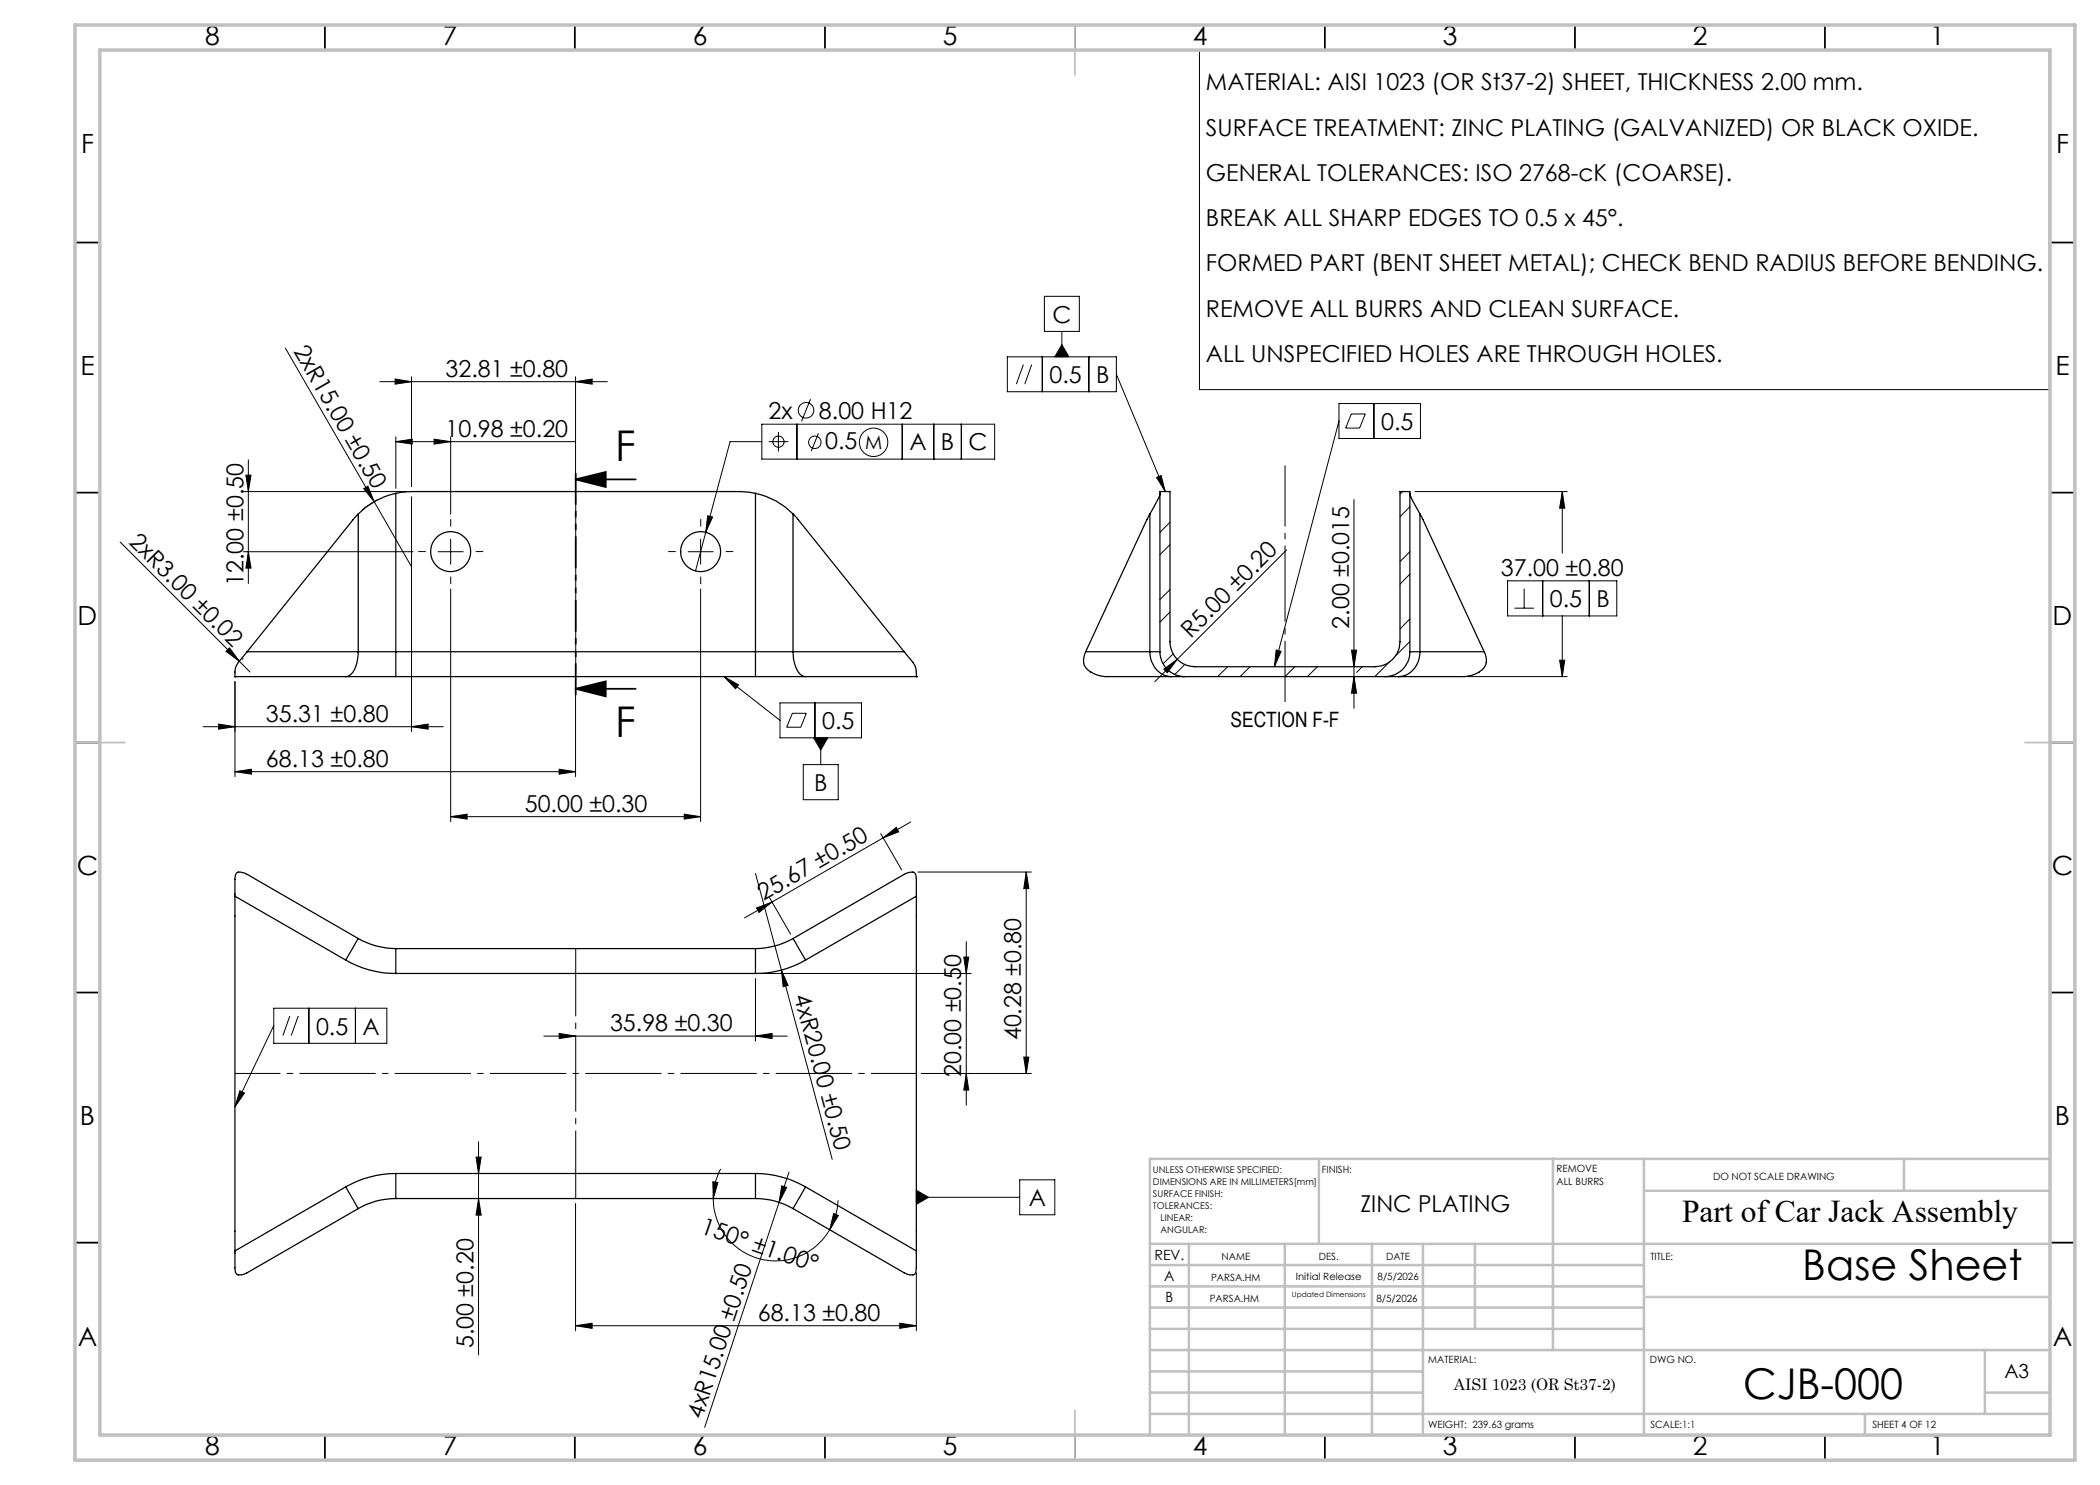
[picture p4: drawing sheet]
<svg xmlns="http://www.w3.org/2000/svg" width="420mm" height="297mm" viewBox="0 0 420 297" stroke-linecap="round" stroke-linejoin="round" font-family="sans-serif">
<g fill="none" stroke="#000" stroke-width=".25">
<path d="M79.2 98.7a15 15 0 0 0-7.6 4.1M79.2 98.7l3.1-.4h65.7l3.1 .4M79.2 98.7v31.6M151.1 98.7a15 15 0 0 1 7.5 4.1M151.1 98.7v31.6M232 98.7a15.4 15.4 0 0 1-2 4.1M282 98.7a15.4 15.4 0 0 0 2 4.1M71.6 102.8l-22.2 27.5M71.6 102.8v27.5M158.6 102.8l22.2 27.5M158.6 102.8v27.5M230 102.8l-12.9 27.5"/>
<path d="M230 102.8v27.5M284 102.8l12.8 27.5M284 102.8v27.5M47 135.3h.1M47 135.3h22.1M49.4 130.3l-.6 .8a5.8 5.8 0 0 0-1.8 3.1v1.1M49.4 130.3h22.2M69.1 135.3h10.1M71.6 130.3a6 6 0 0 1-1.7 4.8l-.8 .2M71.6 130.3h7.6M79.2 130.3v5M79.2 135.3h71.9"/>
<path d="M79.2 130.3h71.9M151.1 130.3h7.5M151.1 130.3v5M151.1 135.3h10M158.6 130.3a6 6 0 0 0 1.7 4.8l.8 .2M158.6 130.3h22.2M161.1 135.3h22.2M180.8 130.3l.6 .8a5.5 5.5 0 0 1 1.8 3.1l.1 1.1M183.3 135.3h.1M217.1 130.3a2.8 2.8 0 0 0 1.1 4.1 6.3 6.3 0 0 0 3.3 .9h12.8M217.1 130.3h12.9M230 130.3h2"/>
<path d="M230 130.3a4.7 4.7 0 0 0 4.3 5M232 130.3v-32h2v30a5 5 0 0 0 5 5h36a5.1 5.1 0 0 0 5-5v-30h2v32M232 130.3a5 5 0 0 0 5 5M234.3 135.3h2.7M237 135.3h40M277 135.3h2.7M282 130.3a4.9 4.9 0 0 1-5 5M282 130.3h2M284 130.3a4.7 4.7 0 0 1-4.3 5M284 130.3h12.8M296.8 130.3a2.82 2.82 0 0 1-1 4.1 6.5 6.5 0 0 1-3.3 .9h-12.8M47 179.2v-2.4a3.8 3.8 0 0 1 .3-2.2 2.26 2.26 0 0 1 2.1 .3l22.2 12.8"/>
<path d="M47 179.2v71M47 179.2l22.1 12.8M183.3 179.2v-3.3a1.23 1.23 0 0 0-.7-1.5l-1.2 .2-.6 .3-22.2 12.8M183.3 179.2l-22.2 12.8M183.3 179.2v71M69.1 192a19.7 19.7 0 0 0 10.1 2.7M71.6 187.7a15.3 15.3 0 0 0 7.6 2M71.6 187.7l-2.5 4.3M79.2 189.7v5M79.2 194.7h71.9M79.2 189.7h71.9M151.1 189.7v5"/>
<path d="M158.6 187.7a15.6 15.6 0 0 1-7.5 2M158.6 187.7l2.5 4.3M161.1 192a19.7 19.7 0 0 1-10 2.7M69.1 237.4l2.5 4.3M69.1 237.4l-22.1 12.8M79.2 234.7a20.7 20.7 0 0 0-10.1 2.7M79.2 234.7v5M79.2 239.7a14.4 14.4 0 0 0-7.6 2M79.2 234.7h71.9M79.2 239.7h71.9M151.1 234.7a20.7 20.7 0 0 1 10 2.7M151.1 239.7a14.6 14.6 0 0 1 7.5 2"/>
<path d="M151.1 234.7v5M161.1 237.4l-2.5 4.3M161.1 237.4l22.2 12.8M71.6 241.7l-22.2 12.9a2.26 2.26 0 0 1-2.1 .2 3.8 3.8 0 0 1-.3-2.1v-2.5M158.6 241.7l22.2 12.9a2.26 2.26 0 0 0 2.2 .2l.2-.3 .1-1v-3.3"/>
<circle cx="90.1" cy="110.3" r="4"/>
<circle cx="140.1" cy="110.3" r="4"/>
</g>
<g fill="none" stroke="#000" stroke-width=".2">
<path d="M239.9 10.1h170v67.8h-170zM208.9 59.3h7v7h-7zM57.1 69.6l17.7 30.7M76 76.3h45.5M79 75.8l3.3 .5-3.3 .5zM82.3 75.3v22M115.1 76.3l3.3-.5v1zM115.1 75.3v22M162.1 79.8l-1.8 4.5M201.5 71.4h21.8v6.9h-21.8zM204.7 72.9l-1.4 3.9M206.3 72.9l-1.3 3.9"/>
<path d="M208.5 71.4v6.9M212.4 68.9l1.4 2.5h-2.8zM212.4 66.3v5.1M217.8 71.4v6.9M223.3 74.9l9.7 23.4M48.7 98.3h32.6M49.2 95h1l-.5 3.3zM49.7 92v24.7M72.7 97.8l.9-.6 1.2 3.1zM75.7 99.9l-1.3 .7-2 1.5M79.2 88.3l3.2-.5v1zM79.2 88.3h35.7"/>
<path d="M79.2 87.3v10.4M82.3 99.3v47M86.8 87.8l3.3 .5-3.3 .5zM90.1 87.3v15.5M152.4 88.3h-6.4l-4.9 18.2M152.4 84.8h46.5v7h-46.5zM153.7 88.3h4M155.7 86.4v3.9M159.4 84.8v7M163.7 86.7l-1.5 3.5M180.4 84.8v7M186.8 84.8v7"/>
<path d="M192.3 84.8v7M231.3 95.5l.9-.4 .8 3.2zM267.8 80.7h16.3v7h-16.3zM267.8 84.2l-12.9 49.1M270.3 82.8h2.7l-1.1 2.8h-2.8zM270.8 99.9v41.8M274.8 80.7v7M280.5 98.3l-.5 .5M283 98.3h30.4M312.5 98.3l.4 3.3h-1zM312.5 98.3v12.3M24 108.4l23.9 23.9"/>
<path d="M48.7 110.3h33.9M49.7 110.3l.5 3.3h-1zM74.8 100.3l7.5 13M87.6 110.3h5M90.1 107.8v5.1M90.1 117.8v46.5M137.6 110.3h5M140.1 107.8v5.1M140.1 117.8v46.5M141.1 106.5l-2 7.7M141.5 103.1l1 .3-1.4 3.1zM234 104.5l-2 2"/>
<path d="M234 117.9l-2 2M234 108.9l-2 2M257.3 110l-26.3 26.3M282 110.3l-2 2M282 101.3l-2 2.1M282 114.8l-2 2M301.5 116.2h21.9v7h-21.9zM304.8 117.7v3.9M308.5 116.2v7M317.9 116.2v7M45.2 130.3l.7-.7 2 2.7zM47 136.3v19"/>
<path d="M47.9 132.3l2.1 2.1M48.6 131.7l-.2 .2M115.1 136.3v19M144.8 135.3l2.9 1.7-.6 .8zM144.8 135.3l11.2 8.8M232.8 133.8l2.6-1.9-1.9 2.6zM234 122.4l-2 2M234.6 130.8l-2 1.9M237 132.9l-2.1 2M245.5 133.3l-2 2M250 133.3l-2 2M255.2 130l1 .3-1.3 3z"/>
<path d="M259 133.3l-2 2M263.5 133.3l-2 2M270.3 130h1l-.5 3.3zM270.8 135.3l.5 3.3h-1zM272 133.8l-.7 .7M272.5 133.3l-.4 .4M277.8 132.4l-2.8 2.9M282 123.8l-2 2M282 128.3l-2.9 2.9M293.4 135.3h20M302.9 121.6h3.9M311.9 132h1l-.4 3.3z"/>
<path d="M312.5 123.2v12.1M40.6 145.3h48.1M43.7 144.8l3.3 .5-3.3 .5zM47 154.3l3.3-.5v1zM47 154.3h68.1M82.3 145.3l3.3-.5v1zM111.8 153.8l3.3 .5-3.3 .5zM156 140.6h16.3v7h-16.3zM158.5 142.7h2.8l-1.1 2.7h-2.9zM160.7 152.9h6.9v7h-6.9zM162.7 147.6h2.9l-1.5 2.4zM163 140.6v7"/>
<path d="M164.1 147.6v5.3M90.1 163.3l3.3-.5v1zM90.1 163.3h50M136.8 162.8l3.3 .5-3.3 .5zM151.1 174.7l15.3 57.2M153.9 179.6l4.2 7.2M176.1 166.7l4.2 7.3M176.6 167.6l2.6-2.1 .5 .9zM176.6 167.6l-22.2 12.8M182.1 164.4l-5.5 3.2M183.6 174.4h22.7M205.2 174.4l.6 3.3h-1z"/>
<path d="M205.2 174.4v40.3M151.1 195.7v12.5M151.3 181.6l3.1-1.2-2.6 2.1zM152.1 194.7h42.1M154.4 180.4l-5.5 3.2M156.3 194l1.3 3.1-1 .2zM192.8 191.4h.9l-.4 3.3zM193.3 188.3v32.7M48 218.2l.9 .4-1.9 2.8zM54.8 201.6h22.6v7.1h-22.6zM54.8 205.1l-7.8 16.3M58 203.2l-1.4 3.9"/>
<path d="M59.7 203.2l-1.5 3.9M61.8 201.6v7.1M71.1 201.6v7.1M108.8 207.2h48.6M111.8 206.7l3.3 .5-3.3 .5zM151.1 207.2l3.3-.5v1zM184.3 214.7h22M193.3 214.7l.4 3.3h-.9zM204.8 211.4h1l-.6 3.3zM95.2 231.4h1l-.5 3.3zM95.7 239.7l.5 3.3h-1zM95.7 228.3v42.7"/>
<path d="M142.6 236.4l1 .1-.9 3.2zM142.7 239.7a12.5 12.5 0 0 0 9.2 12.1 12.5 12.5 0 0 0 14-5.8M144.1 233.8a11.8 11.8 0 0 0-1.4 5.9M156.4 237.2l.9 .3-1.5 2.9zM157.8 234.4l-2 6M183.3 238.1l2.4 1.4-2.4 1.4zM183.3 239.5h20.6M203.9 236h7.1v7h-7.1zM115.1 240.7v25.5M155.8 240.4l-14.9 45.1M166.7 242.7l1 .4-1.8 2.9zM167.6 240.1v.5a12.3 12.3 0 0 1-1.7 5.4"/>
<path d="M183.3 254.6v11.6M115.1 265.1l3.3-.4v1zM115.1 265.1h68.2M180 264.7l3.3 .4-3.3 .6z"/>
<circle cx="155.7" cy="88.3" r="1.12"/>
<circle cx="161.2" cy="82.1" r="1.56"/>
<circle cx="163" cy="88.5" r="1.26"/>
<circle cx="174.7" cy="88.5" r="2.84"/>
</g>
<g fill="none" stroke="#000" stroke-width=".35">
<path d="M65 5v5M115 5v5M165 5v5M215 5v5M265 5v5M315 5v5M365 5v5M15 48.5h5M410 48.5h5M15 98.5h5M115.1 95.9l6-1.5v3zM115.1 95.9h12"/>
<path d="M410 98.5h5M115.1 137.8l6-1.5v3zM115.1 137.8h12M15 148.5h5M410 148.5h5M15 198.5h5M410 198.5h5M15 248.5h5M410 248.5h5M65 287v5M115 287v5M165 287v5"/>
<path d="M215 287v5M265 287v5M315 287v5M365 287v5"/>
</g>
<path d="M257 140.4v-47.3" fill="none" stroke="#000" stroke-width=".2" stroke-dasharray="15.2 1.3 1.3 1.3" stroke-dashoffset="3" stroke-linecap="butt"/>
<path d="M85.1 110.3h-1.5M90.1 105.3v-1.5M90.1 115.3v1.5M95.1 110.3h1.5M135.1 110.3h-1.5M140.1 105.3v-1.5M140.1 115.3v1.5M145.1 110.3h1.5" fill="none" stroke="#000" stroke-width=".2" stroke-dasharray="15.2 1.3 1.3 1.3" stroke-linecap="butt"/>
<path d="M115.1 93.9v45.9" fill="none" stroke="#000" stroke-width=".35" stroke-dasharray="6.3 1.3 1.3 1.3 1.3 1.3" stroke-dashoffset="-.7" stroke-linecap="butt"/>
<path d="M115.1 98.3v37" fill="none" stroke="#000" stroke-width=".2" stroke-dasharray="15.2 1.3 1.3 1.3" stroke-dashoffset="-1.4" stroke-linecap="butt"/>
<path d="M115.1 189.7v50" fill="none" stroke="#000" stroke-width=".2" stroke-dasharray="15.2 1.3 1.3 1.3" stroke-dashoffset="1.7" stroke-linecap="butt"/>
<path d="M47 214.7h136.3" fill="none" stroke="#000" stroke-width=".2" stroke-dasharray="15.2 1.3 1.3 1.3" stroke-dashoffset="6.2" stroke-linecap="butt"/>
<path d="M215 5v10M15 148.5h10M405 148.5h10M215 282v10" fill="none" stroke="#c0c0c0" stroke-width=".35"/>
<g fill="none" stroke="#c0c0c0" stroke-width=".5">
<path d="M263.8 231.8v17M310.6 231.8v38.2M328.8 231.8v55.2M328.8 238.2h81.2M380.8 231.8v6.4M410 231.8h-180v55.2M230 248.8h180M230 257.3h98.8M230 253h98.8M237.8 248.8v38.2M257 248.8v38.2M274.4 248.8v38.2"/>
<path d="M284.6 248.8v38.2M295 248.8v17M230 265.8h98.8M230 261.5h98.8M230 278.5h54.6M230 274.3h54.6M230 270h180M397 278.5h13M397 270v12.8M230 282.8h180M373 282.8v4.2"/>
</g>
<path d="M15 5h400v287h-400zM20 10h390v277h-390z" fill="none" stroke="#c0c0c0" stroke-width=".7"/>
<path d="M328.8 259.4h81.2" fill="none" stroke="#c3c8d2" stroke-width=".5"/>
<g fill="#000">
<path d="M72.7 97.8l.9-.6 1.2 3.1zM45.2 130.3l.7-.7 2 2.7zM232.8 133.8l2.6-1.9-1.9 2.6zM156.3 194l1.3 3.1-1 .2zM156.4 237.2l.9 .3-1.5 2.9z"/>
<path d="M115.1 95.9l6-1.5v3zM115.1 137.8l6-1.5v3z"/>
<path d="M49.7 110.3l.5 3.3h-1zM49.2 95h1l-.5 3.3z"/>
<path d="M141.5 103.1l-.4 3.4 1.4-3.1zM90.1 163.3l3.3-.5v1zM136.8 162.8l3.3 .5-3.3 .5zM144.8 135.3l2.9 1.7-.6 .8zM162.7 147.6l1.4 2.4 1.5-2.4zM48 218.2l.9 .4-1.9 2.8zM183.3 238.1l2.4 1.4-2.4 1.4zM312.5 98.3l.4 3.3h-1zM311.9 132h1l-.4 3.3zM231.3 95.5l.9-.4 .8 3.2zM255.2 130l1 .3-1.3 3zM212.4 68.9l1.4 2.5h-2.8z"/>
<path d="M47 154.3l3.3-.5v1zM111.8 153.8l3.3 .5-3.3 .5zM79 75.8l3.3 .5-3.3 .5zM115.1 76.3l3.3-.5v1zM115.1 265.1l3.3-.4v1zM180 264.7l3.3 .4-3.3 .6z"/>
<path d="M82.3 145.3l3.3-.5v1zM43.7 144.8l3.3 .5-3.3 .5zM86.8 87.8l3.3 .5-3.3 .5zM79.2 88.3l3.2-.5v1z"/>
<path d="M176.6 167.6l2.6-2.1 .5 .9zM151.3 181.6l3.1-1.2-2.6 2.1z"/>
<path d="M205.2 174.4l.6 3.3h-1zM204.8 211.4h1l-.6 3.3zM192.8 191.4h.9l-.4 3.3zM193.3 214.7l.4 3.3h-.9z"/>
<path d="M151.1 207.2l3.3-.5v1zM111.8 206.7l3.3 .5-3.3 .5z"/>
<path d="M95.2 231.4h1l-.5 3.3zM95.7 239.7l.5 3.3h-1zM270.3 130h1l-.5 3.3zM270.8 135.3l.5 3.3h-1z"/>
<path d="M142.6 236.4l1 .1-.9 3.2zM166.7 242.7l1 .4-1.8 2.9z"/>
</g>
<g font-size="8.5">
<text x="123.1" y="92.1">F</text>
<text x="123.1" y="147.3">F</text>
<text x="360.5" y="256.1">Base Sheet</text>
<text x="348.6" y="279.7">CJB-000</text>
</g>
<text font-size="6.3" x="336.4" y="244.5">Part of Car Jack Assembly</text>
<g font-size="5.3">
<text x="41" y="8.9">8</text>
<text x="88.5" y="8.9">7</text>
<text x="138.5" y="8.9">6</text>
<text x="188.5" y="8.9">5</text>
<text x="238.5" y="8.9">4</text>
<text x="288.5" y="8.9">3</text>
<text x="338.5" y="8.9">2</text>
<text x="386" y="8.9">1</text>
<text x="16.2" y="30.7">F</text>
<text x="411.2" y="30.7">F</text>
<text x="16.1" y="74.9">E</text>
<text x="411.1" y="74.9">E</text>
<text x="15.5" y="124.9">D</text>
<text x="410.5" y="124.9">D</text>
<text x="15.4" y="174.9">C</text>
<text x="410.4" y="174.9">C</text>
<text x="16" y="224.9">B</text>
<text x="411" y="224.9">B</text>
<text x="15.5" y="269.2">A</text>
<text x="410.5" y="269.2">A</text>
<text x="41" y="290.9">8</text>
<text x="88.5" y="290.9">7</text>
<text x="138.5" y="290.9">6</text>
<text x="188.5" y="290.9">5</text>
<text x="238.5" y="290.9">4</text>
<text x="288.5" y="290.9">3</text>
<text x="338.5" y="290.9">2</text>
<text x="386" y="290.9">1</text>
</g>
<g font-size="4.7">
<text x="241.2" y="18.1">MATERIAL: AISI 1023 (OR St37-2) SHEET, THICKNESS 2.00 mm.</text>
<text x="241.2" y="27.1">SURFACE TREATMENT: ZINC PLATING (GALVANIZED) OR BLACK OXIDE.</text>
<text x="241.2" y="36.2">GENERAL TOLERANCES: ISO 2768-cK (COARSE).</text>
<text x="241.2" y="45.2">BREAK ALL SHARP EDGES TO 0.5 x 45°.</text>
<text x="241.2" y="54.3">FORMED PART (BENT SHEET METAL); CHECK BEND RADIUS BEFORE BENDING.</text>
<text x="210.5" y="64.5">C</text>
<text x="241.2" y="63.3">REMOVE ALL BURRS AND CLEAN SURFACE.</text>
<text x="58.6" y="70.2" transform="rotate(60 58.6 70.2)">2xR15.00 ±0.50</text>
<text x="89.1" y="75.3">32.81 ±0.80</text>
<text x="209.9" y="76.6">0.5</text>
<text x="219.2" y="76.6">B</text>
<text x="241.2" y="72.4">ALL UNSPECIFIED HOLES ARE THROUGH HOLES.</text>
<text x="153.7" y="83.8">2x</text>
<text x="163.8" y="83.8">8.00 H12</text>
<text x="89.1" y="87.3">10.98 ±0.20</text>
<text x="165" y="89.8">0.5</text>
<text x="276.2" y="85.9">0.5</text>
<text x="181.9" y="90.1">A</text>
<text x="188.2" y="90.1">B</text>
<text x="193.7" y="90.1">C</text>
<text x="25.6" y="108.6" transform="rotate(45 25.6 108.6)">2xR3.00 ±0.02</text>
<text x="48.7" y="117.2" transform="rotate(-90 48.7 117.2)">12.00 ±0.50</text>
<text x="300.2" y="115.1">37.00 ±0.80</text>
<text x="269.8" y="125.7" transform="rotate(-90 269.8 125.7)">2.00 ±0.015</text>
<text x="310" y="121.4">0.5</text>
<text x="319.3" y="121.4">B</text>
<text x="238.2" y="127.7" transform="rotate(-45 238.2 127.7)">R5.00 ±0.20</text>
<text x="53.2" y="144.3">35.31 ±0.80</text>
<text x="164.4" y="145.8">0.5</text>
<text x="53.2" y="153.3">68.13 ±0.80</text>
<text x="162.8" y="158.2">B</text>
<text x="105" y="162.3">50.00 ±0.30</text>
<text x="152.7" y="180.2" transform="rotate(-30 152.7 180.2)">25.67 ±0.50</text>
<text x="158.8" y="199.3" transform="rotate(75 158.8 199.3)">4xR20.00 ±0.50</text>
<text x="63.2" y="206.9">0.5</text>
<text x="72.5" y="206.9">A</text>
<text x="122" y="206.2">35.98 ±0.30</text>
<text x="204.3" y="208.1" transform="rotate(-90 204.3 208.1)">40.28 ±0.80</text>
<text x="192.3" y="215.4" transform="rotate(-90 192.3 215.4)">20.00 ±0.50</text>
<text x="205.7" y="241.2">A</text>
<text x="272.1" y="242.4">ZINC PLATING</text>
<text x="139.9" y="246.6" transform="rotate(19 139.9 246.6)">150° ±1.00°</text>
<text x="94.7" y="269.7" transform="rotate(-90 94.7 269.7)">5.00 ±0.20</text>
<text x="151.6" y="264.1">68.13 ±0.80</text>
<text x="140.4" y="283.9" transform="rotate(-72 140.4 283.9)">4xR15.00 ±0.50</text>
</g>
<text font-size="4.2" x="246.1" y="145.5">SECTION F-F</text>
<text font-size="3.9" x="400.9" y="275.5">A3</text>
<text font-size="3.7" x="173" y="89.8">M</text>
<text font-size="3.2" x="290.8" y="277.9">AISI 1023 (OR St37-2)</text>
<g font-size="2.8">
<text x="230.9" y="252">REV.</text>
<text x="232.8" y="256.1">A</text>
<text x="233.1" y="260.5">B</text>
</g>
<g font-size="2">
<text x="264.4" y="234.6">FINISH:</text>
<text x="311.3" y="234.5">REMOVE</text>
<text x="311.3" y="237">ALL BURRS</text>
<text x="342.6" y="236">DO NOT SCALE DRAWING</text>
<text x="244.3" y="252">NAME</text>
<text x="263.8" y="251.9">DES.</text>
<text x="277.2" y="251.9">DATE</text>
<text x="330.1" y="251.9">TITLE:</text>
<text x="242.2" y="256.1">PARSA.HM</text>
<text x="259.2" y="256">Initial Release</text>
<text x="275.5" y="255.9">8/5/2026</text>
<text x="242" y="260.3">PARSA.HM</text>
<text x="275.3" y="260.3">8/5/2026</text>
<text x="285.6" y="272.5">MATERIAL:</text>
<text x="330" y="272.5">DWG NO.</text>
<text x="285.6" y="285.5">WEIGHT: 239.63 grams</text>
<text x="330.1" y="285.6">SCALE:1:1</text>
<text x="374.5" y="285.6">SHEET 4 OF 12</text>
</g>
<g font-size="1.9">
<text x="230.6" y="234.5">UNLESS OTHERWISE SPECIFIED:</text>
<text x="230.6" y="236.9">DIMENSIONS ARE IN MILLIMETERS[mm]</text>
<text x="230.6" y="239.3">SURFACE FINISH:</text>
<text x="230.6" y="241.7">TOLERANCES:</text>
<text x="232.1" y="244.1">LINEAR:</text>
<text x="232.1" y="246.5">ANGULAR:</text>
</g>
<text font-size="1.5" x="258.4" y="259.5">Updated Dimensions</text>
</svg>
